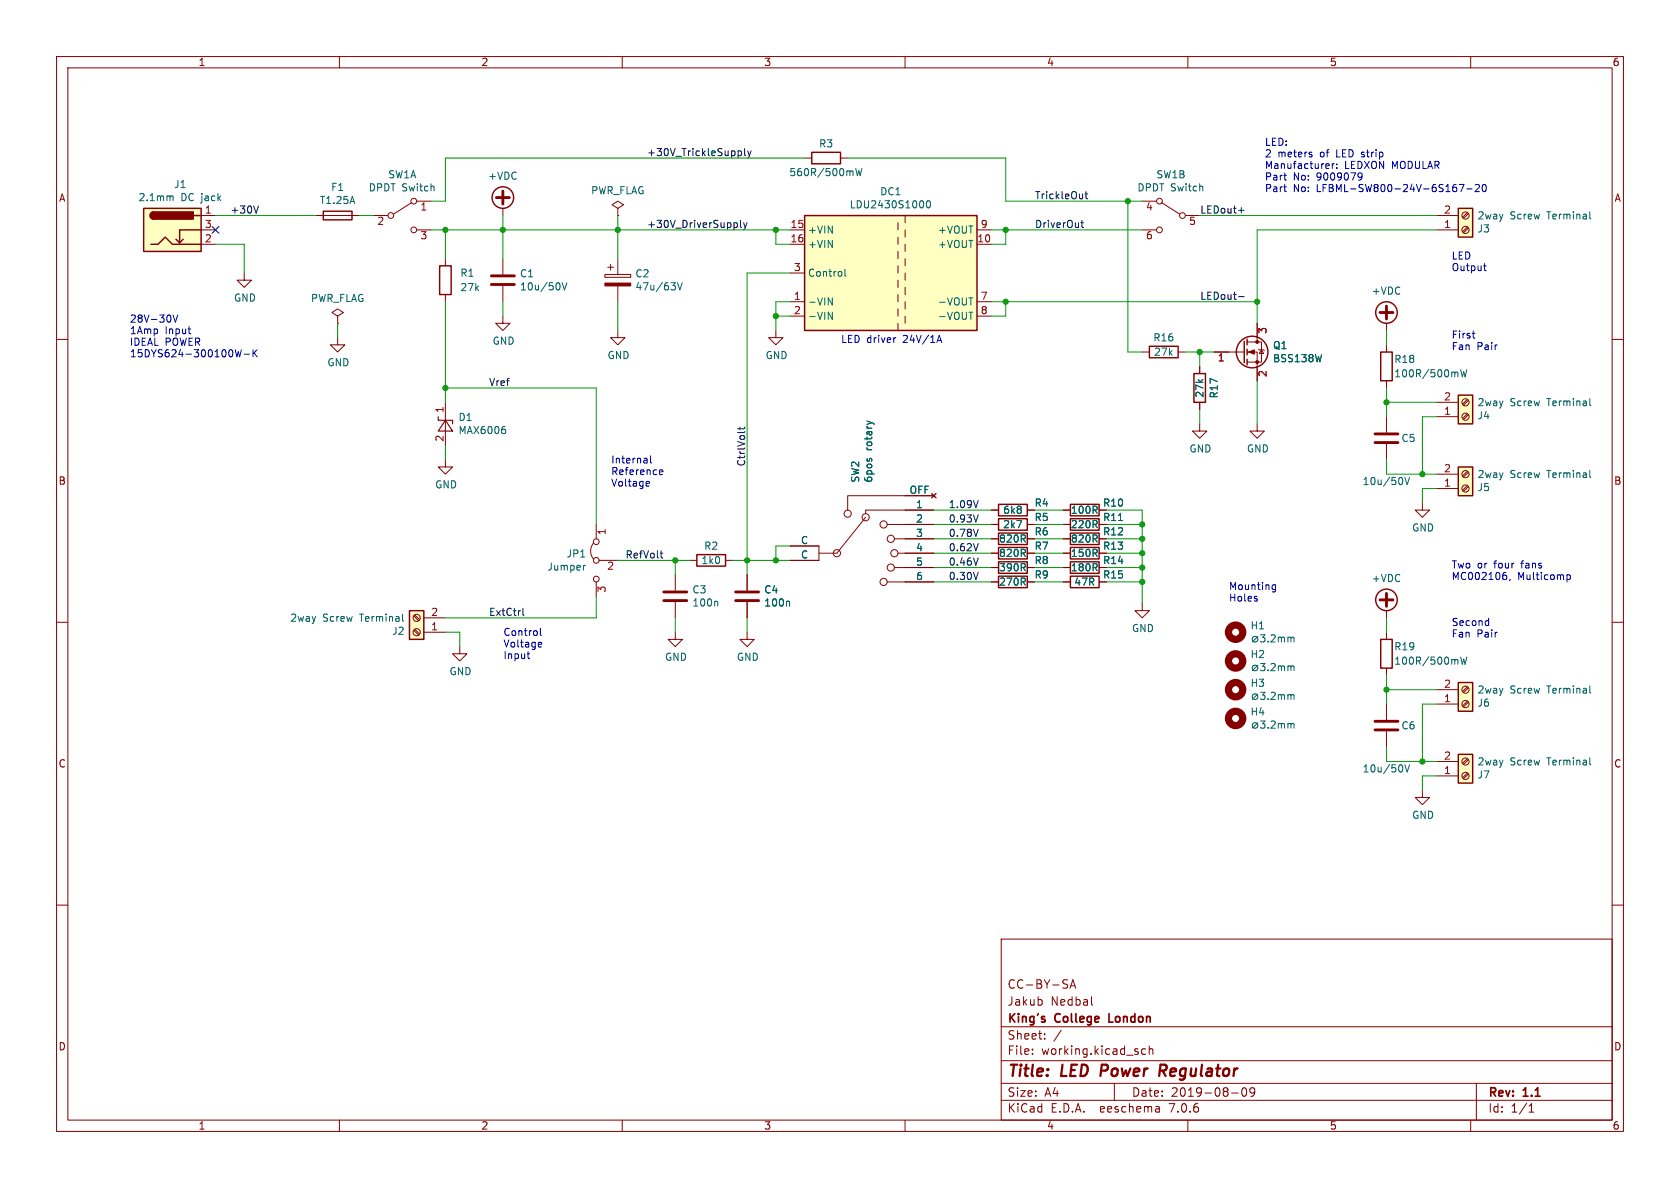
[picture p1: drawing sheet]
<svg xmlns="http://www.w3.org/2000/svg" width="297mm" height="210mm" viewBox="0 0 297 210" stroke-linecap="round" stroke-linejoin="round" font-family="sans-serif">
<g fill="none" stroke="#840000" stroke-width=".18">
<path d="M10 10h277v190h-277zM12 12h273v186h-273zM60 10v2M110 10v2M160 10v2M210 10v2M260 10v2M35.6 38.1h2.5M55.9 38.1h7.6M66 38.1h2.6M72.8 35.8l-3.2 2M73.7 35.6h2.5"/>
<path d="M88.9 36.8v1.3M109.2 36.8l1-.6-1-.6-1 .6 1 .6v1.3M109.2 38.1h.1M142.2 27.9h1.3M148.6 27.9h1.3M158.7 39.4v1.2M160 38.1v1.3M201.9 35.6h2.6M205.4 35.8l3.1 2M209.5 38.1h2.6M254 38.1h3.8M259.4 37.6l-.9 .8"/>
<path d="M259.6 37.8l-.9 .8M10 60h2M35.6 40.6h2.5M35.6 43.2h2.5M43.2 48.3v1.2h1.2l-1.2 1.3-1.3-1.3h1.3M59.7 55.9l1-.7-1-.6-1 .6 1 .7v1.3M59.7 57.2h.1M59.7 59.7v1.3h1.3l-1.3 1.2-1.3-1.2h1.3M73.7 40.6h2.5M78.7 45.7v1.3M78.7 52.1v1.2M88.9 55.9v1.3h1.3l-1.3 1.2-1.3-1.2h1.3"/>
<path d="M88.9 45.7v2.8M88.9 50.5v2.8M106.9 48.5h4.6v.5h-4.6zM107.4 47.2h1.1M107.9 46.7v1.1M109.2 58.4v1.3h1.3l-1.3 1.3-1.3-1.3h1.3M109.2 45.7v2.8M109.2 50.5v2.8M137.2 58.4v1.3h1.2l-1.2 1.3-1.3-1.3h1.3M139.7 40.6h2.5M139.7 53.3h2.5M139.7 43.2h2.5"/>
<path d="M139.7 55.9h2.5M139.7 48.3h2.5M158.7 41.9v1.3M158.7 44.5v1.2M158.7 47v1.3M158.7 49.5v1.3M158.7 52.1v1.2M158.7 54.6v1.3M158.7 57.2v1.2M160 40.6v1.3M160 43.2v1.3M160 45.7v1.3"/>
<path d="M160 48.3v1.2M160 50.8v1.3M160 53.3v1.3M160 55.9v1.3M172.7 40.6h2.6M172.7 53.3h2.6M172.7 43.2h2.6M172.7 55.9h2.6M201.9 40.6h2.6M222.2 57.2v3.3M245.1 57.2v1.2M254 40.6h3.8"/>
<path d="M259.4 40.1l-.9 .9M259.6 40.3l-.9 .8M285 60h2M78.7 71.1v7.6M201.9 62.2h1.3M208.3 62.2h1.2M212.1 74.9v1.3h1.3l-1.3 1.3-1.3-1.3h1.3M212.1 64.8v1.2M212.1 71.1v1.3M214.6 62.2h5.4M220.5 62.2h1.7v5.1M220.5 60.5h2.5v3.5h-2.5"/>
<path d="M222.2 74.9v1.3h1.3l-1.3 1.3-1.2-1.3h1.2M222.5 61.7l.1 .1h.8l.1 .2M223 61.8l.4 .7h-.8zM245.1 61v1.2M245.1 67.3v1.3M245.1 73.7v2.8M245.1 78.5v2.8M254 73.7h3.8M254 71.1h3.8M259.4 70.6l-.9 .9M259.4 73.2l-.9 .8M259.6 70.8l-.9 .8"/>
<path d="M259.6 73.3l-.9 .9M78.7 81.3v1.3h1.3l-1.3 1.2-1.2-1.2h1.2M104.9 96a2.26 2.26 0 0 0 0 2.8M105.4 92.7v2.6M105.9 99.1h3.3M121.9 99.1h1.3M128.3 99.1h1.2M139.7 96.5h5.1v2.6h-5.1M153 91.4l-5 6.4h-3.2M156.8 92.7h8.3M158.1 95.3h7M158.7 97.8h6.4"/>
<path d="M164.7 87.2l.8 .8M165.1 90.2h-12.1v.6M165.1 87.6h-15.2v2.6M165.5 87.2l-.8 .8M175.3 97.8h1.2M175.3 90.2h1.2M175.3 92.7h1.2M175.3 95.3h1.2M181.6 97.8h1.3M181.6 90.2h1.3M181.6 92.7h1.3M181.6 95.3h1.3"/>
<path d="M188 97.8h1.2M188 90.2h1.2M188 92.7h1.2M188 95.3h1.2M194.3 97.8h1.3M194.3 90.2h1.3M194.3 92.7h1.3M194.3 95.3h1.3M251.5 88.9v1.3h1.2l-1.2 1.2-1.3-1.2h1.3M254 86.4h3.8M254 83.8h3.8M259.4 83.3l-.9 .9"/>
<path d="M259.4 85.9l-.9 .8M259.6 83.5l-.9 .8M259.6 86l-.9 .9M10 110h2M73.2 108.9l.8 .8M73.2 111.4l.8 .9M73.3 108.7l.9 .9M73.3 111.3l.9 .8M74.9 111.8h3.8M74.9 109.2h3.8M81.3 114.3v1.3h1.2l-1.2 1.2-1.3-1.2h1.3M105.4 102.9v2.5"/>
<path d="M119.4 111.8v1.2h1.2l-1.2 1.3-1.3-1.3h1.3M119.4 101.6v2.8M119.4 106.4v2.8M132.1 111.8v1.2h1.2l-1.2 1.3-1.3-1.3h1.3M132.1 101.6v2.8M132.1 106.4v2.8M156.8 102.9h8.3M158.1 100.3h7M175.3 102.9h1.2M175.3 100.3h1.2M181.6 102.9h1.3M181.6 100.3h1.3"/>
<path d="M188 102.9h1.2M188 100.3h1.2M194.3 102.9h1.3M194.3 100.3h1.3M201.9 106.7v1.3h1.3l-1.3 1.2-1.2-1.2h1.2M245.1 108v1.2M245.1 111.8v1.2M245.1 118.1v1.3M285 110h2M245.1 124.5v2.8M245.1 129.3v2.8M251.5 139.7v1.3h1.2l-1.2 1.2-1.3-1.2h1.3"/>
<path d="M254 137.2h3.8M254 134.6h3.8M254 124.5h3.8M254 121.9h3.8M259.4 134.1l-.9 .9M259.4 136.7l-.9 .8M259.4 121.4l-.9 .9M259.4 124l-.9 .8M259.6 134.3l-.9 .8M259.6 136.8l-.9 .9M259.6 121.6l-.9 .8M259.6 124.1l-.9 .9"/>
<path d="M10 160h2M285 160h2M177 166h108v32h-108zM184.2 176.8v.8M188.5 173.2l.2 .1M188.7 174.1v.5M189.2 174.7l.5-1.5 .5 1.5M189.3 174.3h.7M193 176.2v1.3l.2 .2M60 198v2M110 198v2M160 198v2"/>
<path d="M177 194.5h108M177 191.5h108M177 187.5h108M177 181.5h108M182.5 186.3v.1M182.5 185.5v.1M184.7 183.6v.1M184.7 182.8v.1M187.6 182.1l-1.3 2M197 191.5v3M202.5 185.5l-.4-.1-.3 .3v.4l.2 .2h.5M203.2 185.5l.2-.1 .3 .1 .1 .9"/>
<path d="M203.2 184.9v1.5M204.9 195.7l.1 .9M205 196.5l-.2 .1M205 196h-.2M210 198v2M217.7 193.2h1.2M219.7 192.4a.81 .81 0 0 0 .3 1.4l.2-.1 .2-.5-.2-.8M221.8 192.9l-.3 .3h-.3l-.2-.3 .1-.5 .4-.1 .2 .1a.99 .99 0 0 1-.3 1.4h-.3M260 198v2M261 191.5v6.5M270.3 196.6h.9M270.3 195.5l.4-.4v1.5"/>
<circle cx="69.1" cy="38.1" r=".51"/>
<circle cx="73.2" cy="35.6" r=".51"/>
<circle cx="205" cy="35.6" r=".51"/>
<circle cx="209" cy="38.1" r=".51"/>
<circle cx="259.1" cy="38.1" r=".63"/>
<circle cx="73.2" cy="40.6" r=".51"/>
<circle cx="205" cy="40.6" r=".51"/>
<circle cx="259.1" cy="40.6" r=".63"/>
<circle cx="259.1" cy="71.1" r=".63"/>
<circle cx="259.1" cy="73.7" r=".63"/>
<circle cx="105.4" cy="99.1" r=".51"/>
<circle cx="105.4" cy="95.8" r=".51"/>
<circle cx="148" cy="97.8" r=".63"/>
<circle cx="149.9" cy="90.8" r=".63"/>
<circle cx="153" cy="91.4" r=".63"/>
<circle cx="156.2" cy="92.7" r=".63"/>
<circle cx="157.5" cy="95.2" r=".63"/>
<circle cx="158.1" cy="97.8" r=".63"/>
<circle cx="259.1" cy="83.8" r=".63"/>
<circle cx="259.1" cy="86.4" r=".63"/>
<circle cx="73.7" cy="111.8" r=".63"/>
<circle cx="73.7" cy="109.2" r=".63"/>
<circle cx="105.4" cy="102.4" r=".51"/>
<circle cx="156.2" cy="102.9" r=".63"/>
<circle cx="157.5" cy="100.3" r=".63"/>
<circle cx="259.1" cy="121.9" r=".63"/>
<circle cx="259.1" cy="124.5" r=".63"/>
<circle cx="259.1" cy="134.6" r=".63"/>
<circle cx="259.1" cy="137.2" r=".63"/>
</g>
<path d="M194.8 188.2l-.3 2M205.5 189.3l.6 .9M205.9 188.2h-.7l-.3 2M206 189.2l-1 .1" fill="none" stroke="#840000" stroke-width=".4"/>
<path d="M196.1 179.2v1.5h.7" fill="none" stroke="#840000" stroke-width=".3"/>
<g fill="none" stroke="#840000" stroke-width=".25">
<path d="M25.4 36.8h10.2v7.7h-10.2zM27.2 37.5a.64 .64 0 0 0-.7 .6 .64 .64 0 0 0 .7 .6M34.3 38.1h1.3M57.1 37.3h5.1v1.6h-5.1zM142.2 38.1h30.5v20.3h-30.5zM143.5 26.9h5.1v2.1h-5.1zM257.8 36.8h2.5v5.1h-2.5zM26.7 43.2h1.2l1.3-1.3 1.3 1.3h5.1M32.4 42.3l-.7 .6M35.6 40.6h-3.9v2.3l-.6-.6M77.7 47h2.1v5.1h-2.1zM220.5 59.9v1.1"/>
<path d="M203.2 61.2h5.1v2h-5.1zM211.1 66h2v5.1h-2zM220 60.3v3.8M220.5 61.7v1M220.5 63.5v1M244.1 62.2h2v5.1h-2zM257.8 69.9h2.5v5h-2.5zM123.2 98h5.1v2.1h-5.1zM176.5 89.2h5.1v2h-5.1zM176.5 99.3h5.1v2h-5.1zM176.5 91.7h5.1v2h-5.1zM176.5 96.8h5.1v2h-5.1z"/>
<path d="M176.5 94.2h5.1v2.1h-5.1zM189.2 96.8h5.1v2h-5.1zM189.2 89.2h5.1v2h-5.1zM189.2 99.3h5.1v2h-5.1zM189.2 91.7h5.1v2h-5.1zM189.2 94.2h5.1v2.1h-5.1zM257.8 82.6h2.5v5h-2.5zM72.4 108h2.5v5h-2.5zM176.5 101.9h5.1v2h-5.1zM189.2 101.9h5.1v2h-5.1zM244.1 113h2v5.1h-2zM257.8 133.4h2.5v5h-2.5z"/>
<path d="M257.8 120.7h2.5v5h-2.5z"/>
<circle cx="88.9" cy="34.9" r="1.9"/>
<circle cx="245.1" cy="55.2" r="1.9"/>
<circle cx="221.4" cy="62.2" r="2.79"/>
<circle cx="245.1" cy="106" r="1.9"/>
</g>
<g fill="#840000" stroke="#840000" stroke-width=".18">
<path d="M106.9 50h4.6v.5h-4.6z"/>
<path d="M220.7 62.2l1-.4v.8z"/>
<circle cx="222.2" cy="64" r=".25"/>
<circle cx="222.2" cy="60.5" r=".25"/>
</g>
<g fill="none" stroke="#006464" stroke-width=".18">
<path d="M30.2 34.6l.4 .2v.7M151.3 29.8l.3 1.3 .2-.9 .3 .9 .3-1.3M163.2 35.7v.8M163.9 35.6l.2-.1a.68 .68 0 0 1 .4 .6 .68 .68 0 0 1-.4 .6l-.2-.1-.1-.3zM281.1 37.4v1.1l.1 .2M98.9 50.2v.8M99.4 50l.4 1.3 .4-1.3M118.6 50h.8l-.4 .5M119.3 50.6v.5M119.8 50l.4 1.3 .4-1.3M146.4 52.6l.7 1.3v-1.3M146.4 55.2l.7 1.3v-1.3"/>
<path d="M149.4 47.6v1.1l.2 .1M171.3 52.6h.7M171.3 55.2h.7M89 75.4h.3M89.2 75.9l.2 .2v.3l-.2 .3M153.3 74.4l.8 .3M258.2 65.3l.3 1.3 .3-.9 .2 .9 .3-1.3M281.1 70.5v1l.1 .2M103.5 99.9l-.3 .2M153.8 81.1h.3M197.7 92h.8M247.9 84.6v.8"/>
<path d="M248.3 84.4l.5 1.3 .4-1.3M281.1 83.2v1l.1 .2M71.2 108.6v1l.1 .2M126.7 106.3l.2 .2v.6M139.4 106.3l.2 .2v.6M222.4 112.5l-1 1M222.4 117.6l-1 1M222.8 112.2h.8l-.4 .5 .4 .1v.6l-.2 .1-.6-.1M222.8 117.3h.8l-.4 .5 .4 .1v.5l-.2 .2-.6-.2M224.2 113.4v.1M224.2 118.4v.2M224.7 112.3l.5-.1 .2 .4-.7 .9h.7"/>
<path d="M224.7 117.4l.5-.1 .2 .4-.7 .9h.7M226 112.6v.9M226 117.7v.9M226 112.8l.4-.2 .1 .2M226 117.8l.4-.1 .1 .2M226.5 112.8l.2-.2 .3 .1 .1 .8M226.5 112.8v.7M226.5 117.9v.7M226.5 117.9l.2-.2 .3 .1 .1 .8M227.7 112.8l.3-.2 .2 .2M227.7 112.6v.9M227.7 117.7v.9"/>
<path d="M227.7 117.8l.3-.1 .2 .2M228.2 112.8l.2-.2 .3 .1 .1 .8M228.2 112.8v.7M228.2 117.9v.7M228.2 117.9l.2-.2 .3 .1 .1 .8M258.2 116.1l.3 1.3 .3-.9 .2 .9 .3-1.3M222.4 127.8l-1 .9M222.4 122.7l-1 .9M222.8 122.4h.8l-.4 .5 .4 .1v.5l-.2 .1-.6-.1M222.8 127.5h.8l-.4 .4 .4 .2v.5l-.2 .1-.6-.1M224.2 123.5v.1M224.2 128.6v.1"/>
<path d="M224.7 122.5l.5-.1 .2 .3-.7 .9h.7M224.7 127.6l.5-.1 .2 .3-.7 .9h.7M226 122.8v.8M226 127.9v.8M226 128l.4-.1 .1 .2M226 122.9l.4-.1 .1 .2M226.5 123v.6M226.5 128.1v.6M226.5 123l.2-.2 .3 .1 .1 .7M226.5 128.1l.2-.2h.3l.1 .8M227.7 122.8v.8M227.7 127.9v.8"/>
<path d="M227.7 128l.3-.1 .2 .2M227.7 122.9l.3-.1 .2 .2M228.2 123v.6M228.2 128.1v.6M228.2 123l.2-.2 .3 .1 .1 .7M228.2 128.1l.2-.2h.3l.1 .8M247.9 135.4v.8M248.3 135.2l.5 1.3 .4-1.3M281.1 121.3v1l.1 .2M281.1 134v1l.1 .2"/>
<circle cx="221.9" cy="113" r=".5"/>
<circle cx="221.9" cy="118.1" r=".5"/>
<circle cx="221.9" cy="123.2" r=".5"/>
<circle cx="221.9" cy="128.2" r=".5"/>
</g>
<g fill="none" stroke="#840000" stroke-width=".51">
<path d="M87.8 34.9h2.2M88.9 33.8v2.3M86.9 50.3h4M86.9 48.8h4M244 55.2h2.3M245.1 54.1v2.3M243.1 78.2h4M243.1 76.7h4M117.3 106.2h4.1M117.3 104.6h4.1M130 106.2h4.1M130 104.6h4.1"/>
<path d="M244 106h2.3M245.1 104.9v2.3M243.1 129h4M243.1 127.5h4"/>
</g>
<g fill="#ffffc2" stroke="#ffffc2" stroke-width=".18">
<path d="M257.8 69.9h2.5v5h-2.5z"/>
<path d="M257.8 36.8h2.5v5.1h-2.5z"/>
<path d="M257.8 82.6h2.5v5h-2.5z"/>
<path d="M142.2 38.1h30.5v20.3h-30.5z"/>
<path d="M257.8 133.4h2.5v5h-2.5z"/>
<path d="M257.8 120.7h2.5v5h-2.5z"/>
<path d="M72.4 108h2.5v5h-2.5z"/>
<path d="M25.4 36.8h10.2v7.7h-10.2z"/>
</g>
<g fill="none" stroke="#840000" stroke-width="1.3">
<circle cx="218.4" cy="111.8" r="1.27"/>
<circle cx="218.4" cy="116.8" r="1.27"/>
<circle cx="218.4" cy="121.9" r="1.27"/>
<circle cx="218.4" cy="127" r="1.27"/>
</g>
<path d="M77.5 73.7v.6h2.5v.6M78.7 74.3l1.3 1.9h-2.5z" fill="none" stroke="#840000" stroke-width=".2"/>
<g fill="#840000" stroke="#840000" stroke-width=".25">
<path d="M26.7 37.6l.5-.1v1.2a.64 .64 0 0 1-.6-.4 .64 .64 0 0 1 .1-.7z"/>
<path d="M27.2 37.5h7v1.2h-7z"/>
</g>
<g fill="none" stroke="#0f0f0f" stroke-width=".18">
<path d="M45.7 36.4l-.4 1.3M130.1 39.4l.3 .2v.4l-.3 .2M130.6 26.7h.2l.3 .2-.1 .5-.4 .1M130.9 38.9v1.1l.2 .2M131.5 39.4l.3 .8M131.6 26.2v1.1l.2 .2M132.1 39.4l-.3 .8M132.2 26.7l.3 .8M132.5 27.5l-.3 .4M132.8 26.7l-.3 .8M191.1 39.4h.5M191.3 38.9v1.1l.3 .2"/>
<path d="M191.8 34.3h.5M192 33.9v1.1l.3 .1M219 37.2h.9M131.8 40.2l-.3 .4M219 52.4h.9M130.8 75.5v.5M131.7 75.5l-.2 .3h-1.1M116.7 97.8h.5M116.9 97.4v1.1l.3 .1M172.9 91l-.4 1.3M172.9 93.6l-.4 1.2M172.9 96.1l-.4 1.3"/>
<path d="M172.9 88.5l-.4 1.2M172.9 98.6l-.4 1.3M92.4 107.5v1.1l.2 .2M172.9 101.2l-.4 1.2"/>
</g>
<g fill="none" stroke="#0000c2" stroke-width=".18">
<path d="M226.9 31h.5M226.9 33h.5M227.3 31.8h.1M227.3 33.9h.1M231.8 27.3l.2 .2-.2 .2M231.8 26.9l.1 .1M234.8 28.9l.2 .3-.6 .2M234.9 29.7l-.1 .1M235.5 28.9v.9M235.9 28.9l-.4 .3M236.3 29.7v.1M236.3 29v.1"/>
<path d="M240.3 30.6h-.1M240.6 30.6l.1 .1a.84 .84 0 0 1-.3 1.1h-.2M240.8 31.1l-.2 .2h-.4M257.5 33.2v.6M258 32.6h.8l-.5 1.3M259.3 33.4h1M260.8 32.7l.5-.1 .2 .4-.7 .9h.7M262.1 32.7l.2-.1a.68 .68 0 0 1 .5 .6 .68 .68 0 0 1-.5 .7l-.2-.1-.1-.4zM30.6 55.7l.4 1.3 .4-1.3M33.2 58.2h.5M33.6 59h.1M158.2 59.7h.2"/>
<path d="M166 59.3l.5 1.2M260.3 58.9h.5M260.5 59.7l.3 .1M262.3 47h.4M262.4 46.6v1.1l.3 .1M42.7 61.8l-.3 1.3-.3-.9-.2 .9M43.2 62.6h.9M44.7 61.8v1.3M44.9 62.4l.6 .7M45.5 61.8l-.8 .7M165.7 60.2h.6M114.3 81.1l.1 .8"/>
<path d="M114.4 81.8l-.1 .1M114.4 81.3l-.1 .1M114.4 85.1l.4 .1v.2l-.6 .1M114.8 85.9h-.4M115 80.6v1.1l.2 .2M116.6 83.8h.5M116.6 83.1h.4l.2 .3-.6 .1M93.2 115.6h.5M93.4 116.4h.3M95.4 113.5l.3 .1 .1 .2-.6 .2M95.5 111.1v1.1l.2 .1M95.7 114.3l-.3 .1"/>
<path d="M222.2 105.9v.3M225 104.1l.1 .1h.4M225.5 103.4v1l-.2 .2h-.3M225.5 103.4h-.4l-.1 .1M263.1 109.7l.1 .1M263.2 109.3v1.3M263.2 110.5l-.1 .1M266.1 101.7l.3 .2v.3l-.3 .3M267 102.4l-.1 .2M277 101.6v1.3M277 101.7l.4-.1 .2 .3-.1 .5h-.5"/>
</g>
<g fill="none" stroke="#009600" stroke-width=".18">
<path d="M38.1 38.1h17.8M63.5 38.1h2.5M88.9 38.1v7.6M109.2 38.1v7.6M142.2 27.9h-63.5v7.7h-2.5M149.9 27.9h27.9v7.7h24.1M199.4 35.6v26.6h2.5M212.1 38.1h41.9M38.1 43.2h5.1v5.1M59.7 57.2v2.5M76.2 40.6h63.5M78.7 40.6v5.1"/>
<path d="M78.7 53.3v17.8M88.9 53.3v2.6M109.2 53.3v5.1M137.2 40.6v2.6h2.5M137.2 55.9h2.5M139.7 48.3h-7.6v53.3M139.7 53.3h-2.5v5.1M175.3 40.6h26.6M175.3 53.3h46.9M177.8 40.6v2.6h-2.5M177.8 53.3v2.6h-2.5M245.1 58.4v2.6"/>
<path d="M254 40.6h-31.8v16.6M78.7 68.6h26.7v24.1M78.7 78.7v2.6M209.5 62.2h5.1M212.1 62.2v2.6M212.1 72.4v2.5M222.2 67.3v7.6M245.1 68.6v5.1M245.1 71.1h8.9M254 73.7h-2.5v10.1M109.2 99.1h12.7M119.4 99.1v2.5"/>
<path d="M129.5 99.1h10.2M139.7 96.5h-2.5v2.6M165.1 97.8h10.2M165.1 90.2h10.2M165.1 95.3h10.2M165.1 92.7h10.2M182.9 97.8h5.1M182.9 90.2h5.1M182.9 95.3h5.1M182.9 92.7h5.1M195.6 90.2h6.3v16.5M195.6 97.8h6.3"/>
<path d="M195.6 95.3h6.3M195.6 92.7h6.3M245.1 81.3v2.5h8.9M254 86.4h-2.5v2.5M78.7 111.8h2.6v2.5M105.4 105.4v3.8h-26.7M119.4 109.2v2.6M132.1 109.2v2.6M165.1 102.9h10.2M165.1 100.3h10.2M182.9 102.9h5.1M182.9 100.3h5.1"/>
<path d="M195.6 102.9h6.3M195.6 100.3h6.3M245.1 109.2v2.6M245.1 119.4v5.1M245.1 132.1v2.5h8.9M245.1 121.9h8.9M254 124.5h-2.5v10.1M254 137.2h-2.5v2.5"/>
</g>
<path d="M37.5 40l1.2 1.2M38.7 40l-1.2 1.2" fill="none" stroke="#000084" stroke-width=".18"/>
<g fill="#009600" stroke="#009600" stroke-width=".18">
<circle cx="109.2" cy="40.6" r=".46"/>
<circle cx="222.2" cy="53.3" r=".46"/>
<circle cx="212.1" cy="62.2" r=".46"/>
<circle cx="177.8" cy="40.6" r=".46"/>
<circle cx="137.2" cy="40.6" r=".46"/>
<circle cx="137.2" cy="55.9" r=".46"/>
<circle cx="201.9" cy="92.7" r=".46"/>
<circle cx="132.1" cy="99.1" r=".46"/>
<circle cx="137.2" cy="99.1" r=".46"/>
<circle cx="119.4" cy="99.1" r=".46"/>
<circle cx="78.7" cy="68.6" r=".46"/>
<circle cx="88.9" cy="40.6" r=".46"/>
<circle cx="78.7" cy="40.6" r=".46"/>
<circle cx="199.4" cy="35.6" r=".46"/>
<circle cx="177.8" cy="53.3" r=".46"/>
<circle cx="201.9" cy="102.9" r=".46"/>
<circle cx="201.9" cy="97.8" r=".46"/>
<circle cx="201.9" cy="95.3" r=".46"/>
<circle cx="245.1" cy="71.1" r=".46"/>
<circle cx="201.9" cy="100.3" r=".46"/>
<circle cx="251.5" cy="83.8" r=".46"/>
<circle cx="251.5" cy="134.6" r=".46"/>
<circle cx="245.1" cy="121.9" r=".46"/>
</g>
<g font-size="2.8" fill="#840000">
<text x="178" y="190.9">Title:</text>
<text x="187.7" y="190.9">LED</text>
<text x="195.4" y="190.9">Power</text>
<text x="206.6" y="190.9">Regulator</text>
</g>
<g font-size="2.1" fill="#840000">
<text x="178" y="178">Jakub</text>
<text x="178" y="175">CC-BY-SA</text>
<text x="185.7" y="178">Nedbal</text>
<text x="178" y="184">Sheet:</text>
<text x="178" y="181.2">King's</text>
<text x="186.6" y="181.2">College</text>
<text x="196.7" y="181.2">London</text>
<text x="178" y="186.7">File:</text>
<text x="184.1" y="186.7">working.kicad_sch</text>
<text x="178" y="196.9">KiCad</text>
<text x="178" y="194.1">Size:</text>
<text x="184.7" y="194.1">A4</text>
<text x="185.7" y="196.9">E.D.A.</text>
<text x="194.6" y="196.9">eeschema</text>
<text x="200" y="194.1">Date:</text>
<text x="207" y="196.9">7.0.6</text>
<text x="207" y="194.1">2019-08-09</text>
<text x="263" y="194.3">Rev:</text>
<text x="263" y="196.9">Id:</text>
<text x="267.1" y="196.9">1/1</text>
<text x="269.4" y="194.3">1.1</text>
</g>
<g font-size="1.8" fill="#840000">
<text x="35" y="11.9">1</text>
<text x="85" y="11.9">2</text>
<text x="135" y="11.9">3</text>
<text x="185" y="11.9">4</text>
<text x="235" y="11.9">5</text>
<text x="285" y="11.9">6</text>
<text x="10.3" y="35.9">A</text>
<text x="285.3" y="35.9">A</text>
<text x="10.3" y="85.9">B</text>
<text x="285.3" y="85.9">B</text>
<text x="10.3" y="135.9">C</text>
<text x="285.3" y="135.9">C</text>
<text x="10.3" y="185.9">D</text>
<text x="285.3" y="185.9">D</text>
<text x="35" y="199.9">1</text>
<text x="85" y="199.9">2</text>
<text x="135" y="199.9">3</text>
<text x="185" y="199.9">4</text>
<text x="235" y="199.9">5</text>
<text x="285" y="199.9">6</text>
</g>
<g font-size="1.8" fill="#0f0f0f">
<text x="114.3" y="27.7">+30V_TrickleSupply</text>
<text x="182.9" y="35.3">TrickleOut</text>
<text x="40.6" y="37.8">+30V</text>
<text x="114.3" y="40.4">+30V_DriverSupply</text>
<text x="182.9" y="40.4">DriverOut</text>
<text x="212.1" y="37.8">LEDout+</text>
<text x="212.1" y="53.1">LEDout-</text>
<text x="86.4" y="68.3">Vref</text>
<text x="131.8" y="82.6" transform="rotate(-90 131.8 82.6)">CtrlVolt</text>
<text x="167.6" y="89.9">1.09V</text>
<text x="167.6" y="92.4">0.93V</text>
<text x="167.6" y="95">0.78V</text>
<text x="110.5" y="98.8">RefVolt</text>
<text x="167.6" y="97.5">0.62V</text>
<text x="167.6" y="100.1">0.46V</text>
<text x="167.6" y="102.6">0.30V</text>
<text x="86.4" y="109">ExtCtrl</text>
</g>
<g font-size="1.8" fill="#006464">
<text x="144.7" y="26.3">R3</text>
<text x="24.4" y="35.8">2.1mm</text>
<text x="30.7" y="33.5">J1</text>
<text x="32" y="35.8">DC jack</text>
<text x="58.4" y="34">F1</text>
<text x="65.1" y="34">DPDT Switch</text>
<text x="68.5" y="31.7">SW1A</text>
<text x="86.2" y="32">+VDC</text>
<text x="104.4" y="34.5">PWR_FLAG</text>
<text x="139.4" y="31.3">560R/500mW</text>
<text x="155.5" y="34.7">DC1</text>
<text x="201" y="34">DPDT Switch</text>
<text x="204.3" y="31.7">SW1B</text>
<text x="56.4" y="36.3">T1.25A</text>
<text x="142.7" y="41.5">+VIN</text>
<text x="150.1" y="37">LDU2430S1000</text>
<text x="165.7" y="41.5">+VOUT</text>
<text x="261.1" y="41.3">J3</text>
<text x="261.1" y="39">2way</text>
<text x="266.9" y="39">Screw</text>
<text x="273.6" y="39">Terminal</text>
<text x="142.7" y="44">+VIN</text>
<text x="165.7" y="44">+VOUT</text>
<text x="41.3" y="53.5">GND</text>
<text x="54.9" y="53.6">PWR_FLAG</text>
<text x="81.3" y="49.1">R1</text>
<text x="81.3" y="51.7">27k</text>
<text x="91.8" y="49.2">C1</text>
<text x="91.8" y="51.5">10u/50V</text>
<text x="112.2" y="49.2">C2</text>
<text x="112.2" y="51.5">47u/63V</text>
<text x="142.7" y="49.1">Control</text>
<text x="242.4" y="52.3">+VDC</text>
<text x="142.7" y="54.2">-VIN</text>
<text x="142.7" y="56.7">-VIN</text>
<text x="165.7" y="54.2">-VOUT</text>
<text x="165.7" y="56.7">-VOUT</text>
<text x="57.8" y="64.9">GND</text>
<text x="87" y="61.1">GND</text>
<text x="107.3" y="63.7">GND</text>
<text x="135.3" y="63.7">GND</text>
<text x="203.8" y="60.6">R16</text>
<text x="203.9" y="63.1">27k</text>
<text x="225" y="64.2">BSS138W</text>
<text x="225" y="61.9">Q1</text>
<text x="246.4" y="64.4">R18</text>
<text x="213" y="70.4" transform="rotate(-90 213 70.4)">27k</text>
<text x="215.5" y="70.5" transform="rotate(-90 215.5 70.5)">R17</text>
<text x="246.4" y="66.9">100R/500mW</text>
<text x="81" y="74.6">D1</text>
<text x="81" y="76.9">MAX6006</text>
<text x="261.1" y="74.3">J4</text>
<text x="261.1" y="72">2way</text>
<text x="266.9" y="72">Screw</text>
<text x="273.6" y="72">Terminal</text>
<text x="154.4" y="79.7" transform="rotate(-90 154.4 79.7)">rotary</text>
<text x="210.2" y="80.2">GND</text>
<text x="220.3" y="80.2">GND</text>
<text x="247.7" y="78.3">C5</text>
<text x="76.8" y="86.5">GND</text>
<text x="152.1" y="85.4" transform="rotate(-90 152.1 85.4)">SW2</text>
<text x="154.4" y="85.4" transform="rotate(-90 154.4 85.4)">6pos</text>
<text x="160.7" y="87.4">OFF</text>
<text x="161.9" y="89.9">1</text>
<text x="182.8" y="89.8">R4</text>
<text x="194.9" y="89.8">R10</text>
<text x="240.8" y="86">10u/50V</text>
<text x="261.1" y="87">J5</text>
<text x="261.1" y="84.7">2way</text>
<text x="266.9" y="84.7">Screw</text>
<text x="273.6" y="84.7">Terminal</text>
<text x="161.9" y="92.5">2</text>
<text x="161.9" y="95">3</text>
<text x="177.2" y="91">6k8</text>
<text x="177.2" y="93.6">2k7</text>
<text x="182.8" y="92.3">R5</text>
<text x="182.8" y="94.8">R6</text>
<text x="189.2" y="91">100R</text>
<text x="189.2" y="93.6">220R</text>
<text x="194.9" y="92.3">R11</text>
<text x="194.9" y="94.8">R12</text>
<text x="249.6" y="94.2">GND</text>
<text x="96.7" y="101.1">Jumper</text>
<text x="100.1" y="98.8">JP1</text>
<text x="123.9" y="99.9">1k0</text>
<text x="124.4" y="97.4">R2</text>
<text x="141.5" y="98.8">C</text>
<text x="141.5" y="96.3">C</text>
<text x="161.9" y="97.5">4</text>
<text x="161.9" y="100.1">5</text>
<text x="176.5" y="101.2">390R</text>
<text x="176.5" y="98.7">820R</text>
<text x="176.5" y="96.1">820R</text>
<text x="182.8" y="99.9">R8</text>
<text x="182.8" y="97.4">R7</text>
<text x="189.2" y="98.7">150R</text>
<text x="189.2" y="101.2">180R</text>
<text x="189.2" y="96.1">820R</text>
<text x="194.9" y="97.4">R13</text>
<text x="194.9" y="99.9">R14</text>
<text x="122.3" y="105.1">C3</text>
<text x="122.3" y="107.4">100n</text>
<text x="135" y="105.1">C4</text>
<text x="135" y="107.4">100n</text>
<text x="161.9" y="102.6">6</text>
<text x="176.5" y="103.7">270R</text>
<text x="182.8" y="102.5">R9</text>
<text x="189.8" y="103.7">47R</text>
<text x="194.9" y="102.5">R15</text>
<text x="242.4" y="103.1">+VDC</text>
<text x="51.2" y="110.1">2way</text>
<text x="57" y="110.1">Screw</text>
<text x="63.7" y="110.1">Terminal</text>
<text x="69.2" y="112.4">J2</text>
<text x="200" y="111.9">GND</text>
<text x="221" y="111.5">H1</text>
<text x="79.4" y="119.6">GND</text>
<text x="117.5" y="117">GND</text>
<text x="130.2" y="117">GND</text>
<text x="221" y="116.5">H2</text>
<text x="246.4" y="115.2">R19</text>
<text x="246.4" y="117.7">100R/500mW</text>
<text x="221" y="121.6">H3</text>
<text x="261.1" y="125.1">J6</text>
<text x="261.1" y="122.8">2way</text>
<text x="266.9" y="122.8">Screw</text>
<text x="273.6" y="122.8">Terminal</text>
<text x="221" y="126.7">H4</text>
<text x="247.7" y="129.1">C6</text>
<text x="240.8" y="136.8">10u/50V</text>
<text x="261.1" y="137.8">J7</text>
<text x="261.1" y="135.5">2way</text>
<text x="266.9" y="135.5">Screw</text>
<text x="273.6" y="135.5">Terminal</text>
<text x="249.6" y="145">GND</text>
</g>
<g font-size="1.8" fill="#0000c2">
<text x="223.5" y="25.9">LED:</text>
<text x="223.5" y="27.9">2</text>
<text x="223.5" y="30">Manufacturer:</text>
<text x="225.9" y="27.9">meters</text>
<text x="233.5" y="27.9">of</text>
<text x="236.5" y="27.9">LED strip</text>
<text x="237.7" y="30">LEDXON MODULAR</text>
<text x="223.5" y="32">Part</text>
<text x="223.5" y="34">Part</text>
<text x="228.6" y="32">No:</text>
<text x="228.6" y="34">No:</text>
<text x="232.9" y="32">9009079</text>
<text x="232.9" y="34">LFBML-SW800-24V-6S167-20</text>
<text x="256.5" y="46">LED</text>
<text x="256.5" y="48">Output</text>
<text x="22.9" y="57.1">28V-30V</text>
<text x="22.9" y="59.2">1Amp</text>
<text x="29.2" y="59.2">Input</text>
<text x="256.5" y="59.9">First</text>
<text x="22.9" y="61.2">IDEAL POWER</text>
<text x="22.9" y="63.3">15DYS624-300100W-K</text>
<text x="148.6" y="60.7">LED driver</text>
<text x="159.8" y="60.7">24V/1A</text>
<text x="256.5" y="62">Fan</text>
<text x="261.1" y="62">Pair</text>
<text x="107.9" y="82">Internal</text>
<text x="107.9" y="84.1">Reference</text>
<text x="107.9" y="86.1">Voltage</text>
<text x="256.5" y="100.6">Two</text>
<text x="261.2" y="100.6">or</text>
<text x="264.3" y="100.6">four</text>
<text x="269.2" y="100.6">fans</text>
<text x="217.2" y="104.4">Mounting</text>
<text x="217.2" y="106.4">Holes</text>
<text x="256.5" y="102.6">MC002106,</text>
<text x="268.3" y="102.6">Multicomp</text>
<text x="88.9" y="112.5">Control</text>
<text x="256.5" y="110.7">Second</text>
<text x="256.5" y="112.8">Fan</text>
<text x="261.1" y="112.8">Pair</text>
<text x="88.9" y="114.5">Voltage</text>
<text x="88.9" y="116.6">Input</text>
</g>
<g font-size="1.8" fill="#a90000">
<text x="36.1" y="37.8">1</text>
<text x="36.1" y="40.4">3</text>
<text x="66.6" y="40.1">2</text>
<text x="74.2" y="37.5">1</text>
<text x="139.7" y="40.4">15</text>
<text x="173.3" y="40.4">9</text>
<text x="202.5" y="37.5">4</text>
<text x="210.1" y="40.1">5</text>
<text x="255.2" y="40.4">1</text>
<text x="255.2" y="37.8">2</text>
<text x="36.1" y="42.9">2</text>
<text x="74.2" y="42.6">3</text>
<text x="139.7" y="42.9">16</text>
<text x="172.7" y="42.9">10</text>
<text x="202.5" y="42.6">6</text>
<text x="140.3" y="53.1">1</text>
<text x="140.3" y="48">3</text>
<text x="173.3" y="53.1">7</text>
<text x="140.3" y="55.6">2</text>
<text x="173.3" y="55.6">8</text>
<text x="224.2" y="59.1" transform="rotate(-90 224.2 59.1)">3</text>
<text x="215.2" y="64.2">1</text>
<text x="224.2" y="66.7" transform="rotate(-90 224.2 66.7)">2</text>
<text x="255.2" y="70.9">2</text>
<text x="78.5" y="73.1" transform="rotate(-90 78.5 73.1)">1</text>
<text x="255.2" y="73.4">1</text>
<text x="78.5" y="78.2" transform="rotate(-90 78.5 78.2)">2</text>
<text x="255.2" y="83.6">2</text>
<text x="255.2" y="86.1">1</text>
<text x="107.4" y="94.7" transform="rotate(-90 107.4 94.7)">1</text>
<text x="107.2" y="101">2</text>
<text x="107.4" y="104.8" transform="rotate(-90 107.4 104.8)">3</text>
<text x="76.1" y="111.5">1</text>
<text x="76.1" y="109">2</text>
<text x="255.2" y="124.2">1</text>
<text x="255.2" y="121.7">2</text>
<text x="255.2" y="136.9">1</text>
<text x="255.2" y="134.4">2</text>
</g>
</svg>
